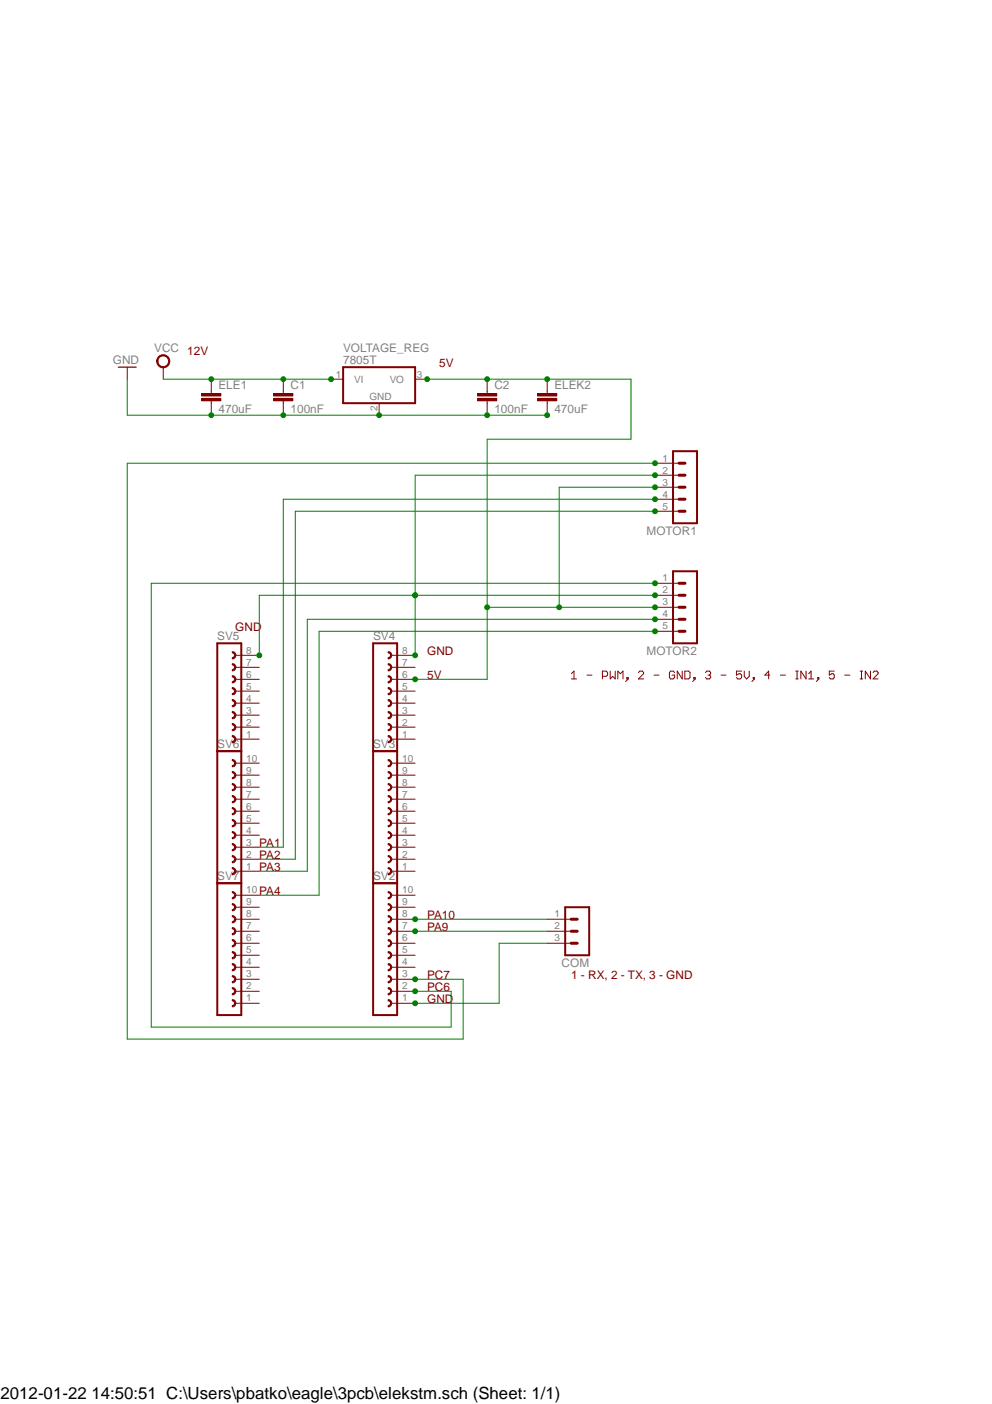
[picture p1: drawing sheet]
<svg xmlns="http://www.w3.org/2000/svg" width="210mm" height="297mm" viewBox="0 0 210 297" stroke-linecap="round" stroke-linejoin="round" font-family="sans-serif">
<g fill="none" stroke="#800000" stroke-width=".21">
<path d="M44.7 80.2v2.6M44.7 85.3v2.5M70.1 80.2h2.5M80.2 85.3v2.5M87.8 80.2h2.6M120.9 142.5l.6-.5v1.6M120.9 143.6h1.1M124.2 142.8h1.1M127.5 143.1h.8l.3-.3v-.5l-.3-.3h-.8v1.6M129.1 142v1.6l.5-.5 .6 .5v-1.6M130.7 143.6v-1.6l.6 .5 .5-.5v1.6M132.6 143.3h.3v.3h-.3z"/>
<path d="M132.9 143.6l-.5 .6M135.1 142.3l.3-.3h.5l.3 .3v.2l-1.1 1.1h1.1M138.4 142.8h1M142.7 142.3l-.2-.3h-.6l-.3 .3v1l.3 .3h.6l.2-.3v-.5h-.5M144.4 142v1.6l-1.1-1.6v1.6M144.9 142h.8l.3 .3v1l-.3 .3h-.8zM146.8 143.3h.3v.3h-.3zM147.1 143.6l-.5 .6M149.3 142.3l.3-.3h.5l.3 .3v.2l-.3 .3M149.8 142.8h.3M150.1 142.8l.3 .3v.2l-.3 .3h-.5l-.3-.3M152.6 142.8h1"/>
<path d="M156.9 142h-1.1v.8l.6-.3h.2l.3 .3v.5l-.3 .3h-.5l-.3-.3M157.5 142v1.1l.5 .5 .5-.5v-1.1M159.4 143.3h.2v.3h-.2zM159.6 143.6l-.5 .6M162.9 142.8h-1.1l.8-.8v1.6M165.1 142.8h1.1M168.4 143.6h.5M168.4 142h.5M168.7 142v1.6M170.6 142v1.6l-1.1-1.6v1.6M171.1 143.6h1.1M171.1 142.5l.5-.5v1.6"/>
<path d="M173 143.3h.3v.3h-.3zM173.3 143.6l-.6 .6M176.5 142h-1v.8l.5-.3h.3l.2 .3v.5l-.2 .3h-.6l-.2-.3M178.7 142.8h1.1M182 143.6h.5M182 142h.5M182.3 142v1.6M184.2 142v1.6l-1.1-1.6v1.6M184.7 142.3l.3-.3h.5l.3 .3v.2l-1.1 1.1h1.1"/>
</g>
<path d="M72.6 77.7h15.2v7.6h-15.2z" fill="none" stroke="#800000" stroke-width=".42"/>
<path d="M42.7 83.3h4v.5h-4z" fill-rule="evenodd" fill="#800000"/>
<path d="M42.7 83.3h4v.5h-4z" fill="none" stroke="#800000" stroke-width=".21"/>
<path d="M42.7 84.3h4v.5h-4z" fill-rule="evenodd" fill="#800000"/>
<path d="M42.7 84.3h4v.5h-4zM44.7 82.8v.5M44.7 84.8v.5M59.9 80.2v2.6M59.9 85.3v2.5" fill="none" stroke="#800000" stroke-width=".21"/>
<path d="M57.9 83.3h4.1v.5h-4.1z" fill-rule="evenodd" fill="#800000"/>
<path d="M57.9 83.3h4.1v.5h-4.1z" fill="none" stroke="#800000" stroke-width=".21"/>
<path d="M57.9 84.3h4.1v.5h-4.1z" fill-rule="evenodd" fill="#800000"/>
<path d="M57.9 84.3h4.1v.5h-4.1zM59.9 82.8v.5M59.9 84.8v.5M103.1 80.2v2.6M103.1 85.3v2.5" fill="none" stroke="#800000" stroke-width=".21"/>
<path d="M101 83.3h4.1v.5h-4.1z" fill-rule="evenodd" fill="#800000"/>
<path d="M101 83.3h4.1v.5h-4.1z" fill="none" stroke="#800000" stroke-width=".21"/>
<path d="M101 84.3h4.1v.5h-4.1z" fill-rule="evenodd" fill="#800000"/>
<path d="M101 84.3h4.1v.5h-4.1zM103.1 82.8v.5M103.1 84.8v.5M115.8 80.2v2.6M115.8 85.3v2.5" fill="none" stroke="#800000" stroke-width=".21"/>
<path d="M113.7 83.3h4.1v.5h-4.1z" fill-rule="evenodd" fill="#800000"/>
<path d="M113.7 83.3h4.1v.5h-4.1z" fill="none" stroke="#800000" stroke-width=".21"/>
<path d="M113.7 84.3h4.1v.5h-4.1z" fill-rule="evenodd" fill="#800000"/>
<path d="M113.7 84.3h4.1v.5h-4.1zM115.8 82.8v.5M115.8 84.8v.5M82.8 212.3h5M82.8 209.7h5M82.8 207.2h5" fill="none" stroke="#800000" stroke-width=".21"/>
<path d="M79 214.8h5" fill="none" stroke="#800000" stroke-width=".42"/>
<path d="M82.1 206.4a.76 .76 0 0 1 .8 .8 .76 .76 0 0 1-.8 .7v-.2a.51 .51 0 0 0 .5-.5 .51 .51 0 0 0-.5-.5z" fill-rule="evenodd" fill="#800000"/>
<path d="M82.1 206.4a.76 .76 0 0 1 .8 .8 .76 .76 0 0 1-.8 .7v-.2a.51 .51 0 0 0 .5-.5 .51 .51 0 0 0-.5-.5z" fill="none" stroke="#800000" stroke-width=".21"/>
<path d="M82.1 209a.76 .76 0 0 1 .8 .7 .76 .76 0 0 1-.8 .8v-.3a.51 .51 0 0 0 .5-.5 .51 .51 0 0 0-.5-.5z" fill-rule="evenodd" fill="#800000"/>
<path d="M82.1 209a.76 .76 0 0 1 .8 .7 .76 .76 0 0 1-.8 .8v-.3a.51 .51 0 0 0 .5-.5 .51 .51 0 0 0-.5-.5z" fill="none" stroke="#800000" stroke-width=".21"/>
<path d="M82.1 211.5a.76 .76 0 0 1 .8 .8 .76 .76 0 0 1-.8 .7v-.2a.51 .51 0 0 0 .5-.5 .51 .51 0 0 0-.5-.5z" fill-rule="evenodd" fill="#800000"/>
<path d="M82.1 211.5a.76 .76 0 0 1 .8 .8 .76 .76 0 0 1-.8 .7v-.2a.51 .51 0 0 0 .5-.5 .51 .51 0 0 0-.5-.5zM82.8 204.6h5M82.8 202.1h5" fill="none" stroke="#800000" stroke-width=".21"/>
<path d="M82.1 201.3a.76 .76 0 0 1 .8 .8 .76 .76 0 0 1-.8 .8v-.3a.51 .51 0 0 0 .5-.5 .51 .51 0 0 0-.5-.5z" fill-rule="evenodd" fill="#800000"/>
<path d="M82.1 201.3a.76 .76 0 0 1 .8 .8 .76 .76 0 0 1-.8 .8v-.3a.51 .51 0 0 0 .5-.5 .51 .51 0 0 0-.5-.5z" fill="none" stroke="#800000" stroke-width=".21"/>
<path d="M82.1 203.9a.76 .76 0 0 1 .8 .7 .76 .76 0 0 1-.8 .8v-.3a.51 .51 0 0 0 .5-.5 .51 .51 0 0 0-.5-.5z" fill-rule="evenodd" fill="#800000"/>
<path d="M82.8 199.6h5M82.8 197h5M82.8 194.5h5M82.1 203.9a.76 .76 0 0 1 .8 .7 .76 .76 0 0 1-.8 .8v-.3a.51 .51 0 0 0 .5-.5 .51 .51 0 0 0-.5-.5z" fill="none" stroke="#800000" stroke-width=".21"/>
<path d="M82.1 193.7a.76 .76 0 0 1 .8 .8 .76 .76 0 0 1-.8 .7v-.2a.51 .51 0 0 0 .5-.5 .51 .51 0 0 0-.5-.5z" fill-rule="evenodd" fill="#800000"/>
<path d="M82.1 193.7a.76 .76 0 0 1 .8 .8 .76 .76 0 0 1-.8 .7v-.2a.51 .51 0 0 0 .5-.5 .51 .51 0 0 0-.5-.5z" fill="none" stroke="#800000" stroke-width=".21"/>
<path d="M82.1 196.3a.76 .76 0 0 1 .8 .7 .76 .76 0 0 1-.8 .8v-.3a.51 .51 0 0 0 .5-.5 .51 .51 0 0 0-.5-.5z" fill-rule="evenodd" fill="#800000"/>
<path d="M82.1 196.3a.76 .76 0 0 1 .8 .7 .76 .76 0 0 1-.8 .8v-.3a.51 .51 0 0 0 .5-.5 .51 .51 0 0 0-.5-.5z" fill="none" stroke="#800000" stroke-width=".21"/>
<path d="M82.1 198.8a.76 .76 0 0 1 .8 .8 .76 .76 0 0 1-.8 .7v-.2a.51 .51 0 0 0 .5-.5 .51 .51 0 0 0-.5-.5z" fill-rule="evenodd" fill="#800000"/>
<path d="M82.1 198.8a.76 .76 0 0 1 .8 .8 .76 .76 0 0 1-.8 .7v-.2a.51 .51 0 0 0 .5-.5 .51 .51 0 0 0-.5-.5zM82.8 191.9h5M82.8 189.4h5" fill="none" stroke="#800000" stroke-width=".21"/>
<path d="M79 214.8v-27.9h5v27.9" fill="none" stroke="#800000" stroke-width=".42"/>
<path d="M82.1 188.6a.76 .76 0 0 1 .8 .8 .76 .76 0 0 1-.8 .8v-.3a.51 .51 0 0 0 .6-.5 .51 .51 0 0 0-.6-.5z" fill-rule="evenodd" fill="#800000"/>
<path d="M82.1 188.6a.76 .76 0 0 1 .8 .8 .76 .76 0 0 1-.8 .8v-.3a.51 .51 0 0 0 .6-.5 .51 .51 0 0 0-.6-.5z" fill="none" stroke="#800000" stroke-width=".21"/>
<path d="M82.1 191.2a.76 .76 0 0 1 .8 .7 .76 .76 0 0 1-.8 .8v-.3a.51 .51 0 0 0 .5-.5 .51 .51 0 0 0-.5-.5z" fill-rule="evenodd" fill="#800000"/>
<path d="M82.8 179.2h5M82.1 191.2a.76 .76 0 0 1 .8 .7 .76 .76 0 0 1-.8 .8v-.3a.51 .51 0 0 0 .5-.5 .51 .51 0 0 0-.5-.5zM82.8 184.3h5M82.8 181.8h5" fill="none" stroke="#800000" stroke-width=".21"/>
<path d="M79 186.9h5" fill="none" stroke="#800000" stroke-width=".42"/>
<path d="M82.1 178.5a.76 .76 0 0 1 .8 .7 .76 .76 0 0 1-.8 .8v-.3a.51 .51 0 0 0 .6-.5 .51 .51 0 0 0-.6-.5z" fill-rule="evenodd" fill="#800000"/>
<path d="M82.1 178.5a.76 .76 0 0 1 .8 .7 .76 .76 0 0 1-.8 .8v-.3a.51 .51 0 0 0 .6-.5 .51 .51 0 0 0-.6-.5z" fill="none" stroke="#800000" stroke-width=".21"/>
<path d="M82.1 181a.76 .76 0 0 1 .8 .8 .76 .76 0 0 1-.8 .7v-.2a.51 .51 0 0 0 .6-.5 .51 .51 0 0 0-.6-.5z" fill-rule="evenodd" fill="#800000"/>
<path d="M82.1 181a.76 .76 0 0 1 .8 .8 .76 .76 0 0 1-.8 .7v-.2a.51 .51 0 0 0 .6-.5 .51 .51 0 0 0-.6-.5z" fill="none" stroke="#800000" stroke-width=".21"/>
<path d="M82.1 183.6a.76 .76 0 0 1 .8 .7 .76 .76 0 0 1-.8 .8v-.3a.51 .51 0 0 0 .6-.5 .51 .51 0 0 0-.6-.5z" fill-rule="evenodd" fill="#800000"/>
<path d="M82.8 176.7h5M82.8 174.2h5M82.1 183.6a.76 .76 0 0 1 .8 .7 .76 .76 0 0 1-.8 .8v-.3a.51 .51 0 0 0 .6-.5 .51 .51 0 0 0-.6-.5z" fill="none" stroke="#800000" stroke-width=".21"/>
<path d="M82.1 173.4a.76 .76 0 0 1 .8 .8 .76 .76 0 0 1-.8 .7v-.2a.51 .51 0 0 0 .6-.5 .51 .51 0 0 0-.6-.5z" fill-rule="evenodd" fill="#800000"/>
<path d="M82.1 173.4a.76 .76 0 0 1 .8 .8 .76 .76 0 0 1-.8 .7v-.2a.51 .51 0 0 0 .6-.5 .51 .51 0 0 0-.6-.5z" fill="none" stroke="#800000" stroke-width=".21"/>
<path d="M82.1 175.9a.76 .76 0 0 1 .8 .8 .76 .76 0 0 1-.8 .8v-.3a.51 .51 0 0 0 .6-.5 .51 .51 0 0 0-.6-.5z" fill-rule="evenodd" fill="#800000"/>
<path d="M82.1 175.9a.76 .76 0 0 1 .8 .8 .76 .76 0 0 1-.8 .8v-.3a.51 .51 0 0 0 .6-.5 .51 .51 0 0 0-.6-.5zM82.8 171.6h5M82.8 169.1h5M82.8 166.5h5" fill="none" stroke="#800000" stroke-width=".21"/>
<path d="M82.1 165.8a.76 .76 0 0 1 .8 .7 .76 .76 0 0 1-.8 .8v-.3a.51 .51 0 0 0 .6-.5 .51 .51 0 0 0-.6-.5z" fill-rule="evenodd" fill="#800000"/>
<path d="M82.1 165.8a.76 .76 0 0 1 .8 .7 .76 .76 0 0 1-.8 .8v-.3a.51 .51 0 0 0 .6-.5 .51 .51 0 0 0-.6-.5z" fill="none" stroke="#800000" stroke-width=".21"/>
<path d="M82.1 168.3a.76 .76 0 0 1 .8 .8 .76 .76 0 0 1-.8 .7v-.2a.51 .51 0 0 0 .6-.5 .51 .51 0 0 0-.6-.5z" fill-rule="evenodd" fill="#800000"/>
<path d="M82.1 168.3a.76 .76 0 0 1 .8 .8 .76 .76 0 0 1-.8 .7v-.2a.51 .51 0 0 0 .6-.5 .51 .51 0 0 0-.6-.5z" fill="none" stroke="#800000" stroke-width=".21"/>
<path d="M82.1 170.9a.76 .76 0 0 1 .8 .7 .76 .76 0 0 1-.8 .8v-.3a.51 .51 0 0 0 .6-.5 .51 .51 0 0 0-.6-.5z" fill-rule="evenodd" fill="#800000"/>
<path d="M82.1 170.9a.76 .76 0 0 1 .8 .7 .76 .76 0 0 1-.8 .8v-.3a.51 .51 0 0 0 .6-.5 .51 .51 0 0 0-.6-.5zM82.8 164h5M82.8 161.5h5" fill="none" stroke="#800000" stroke-width=".21"/>
<path d="M79 186.9v-28h5v28" fill="none" stroke="#800000" stroke-width=".42"/>
<path d="M82.1 160.7a.76 .76 0 0 1 .8 .8 .76 .76 0 0 1-.8 .7v-.2a.51 .51 0 0 0 .6-.5 .51 .51 0 0 0-.6-.5z" fill-rule="evenodd" fill="#800000"/>
<path d="M82.1 160.7a.76 .76 0 0 1 .8 .8 .76 .76 0 0 1-.8 .7v-.2a.51 .51 0 0 0 .6-.5 .51 .51 0 0 0-.6-.5z" fill="none" stroke="#800000" stroke-width=".21"/>
<path d="M82.1 163.2a.76 .76 0 0 1 .8 .8 .76 .76 0 0 1-.8 .8v-.3a.51 .51 0 0 0 .6-.5 .51 .51 0 0 0-.6-.5z" fill-rule="evenodd" fill="#800000"/>
<path d="M82.8 156.4h5M82.8 153.8h5M82.8 151.3h5M82.1 163.2a.76 .76 0 0 1 .8 .8 .76 .76 0 0 1-.8 .8v-.3a.51 .51 0 0 0 .6-.5 .51 .51 0 0 0-.6-.5z" fill="none" stroke="#800000" stroke-width=".21"/>
<path d="M79 158.9h5" fill="none" stroke="#800000" stroke-width=".42"/>
<path d="M82.1 150.5a.76 .76 0 0 1 .8 .8 .76 .76 0 0 1-.8 .8v-.3a.51 .51 0 0 0 .6-.5 .51 .51 0 0 0-.6-.5z" fill-rule="evenodd" fill="#800000"/>
<path d="M82.1 150.5a.76 .76 0 0 1 .8 .8 .76 .76 0 0 1-.8 .8v-.3a.51 .51 0 0 0 .6-.5 .51 .51 0 0 0-.6-.5z" fill="none" stroke="#800000" stroke-width=".21"/>
<path d="M82.1 153.1a.76 .76 0 0 1 .8 .7 .76 .76 0 0 1-.8 .8v-.3a.51 .51 0 0 0 .6-.5 .51 .51 0 0 0-.6-.5z" fill-rule="evenodd" fill="#800000"/>
<path d="M82.1 153.1a.76 .76 0 0 1 .8 .7 .76 .76 0 0 1-.8 .8v-.3a.51 .51 0 0 0 .6-.5 .51 .51 0 0 0-.6-.5z" fill="none" stroke="#800000" stroke-width=".21"/>
<path d="M82.1 155.6a.76 .76 0 0 1 .8 .8 .76 .76 0 0 1-.8 .7v-.2a.51 .51 0 0 0 .6-.5 .51 .51 0 0 0-.6-.5z" fill-rule="evenodd" fill="#800000"/>
<path d="M82.1 155.6a.76 .76 0 0 1 .8 .8 .76 .76 0 0 1-.8 .7v-.2a.51 .51 0 0 0 .6-.5 .51 .51 0 0 0-.6-.5zM82.8 148.8h5M82.8 146.2h5" fill="none" stroke="#800000" stroke-width=".21"/>
<path d="M82.1 145.5a.76 .76 0 0 1 .8 .7 .76 .76 0 0 1-.8 .8v-.3a.51 .51 0 0 0 .6-.5 .51 .51 0 0 0-.6-.5z" fill-rule="evenodd" fill="#800000"/>
<path d="M82.1 145.5a.76 .76 0 0 1 .8 .7 .76 .76 0 0 1-.8 .8v-.3a.51 .51 0 0 0 .6-.5 .51 .51 0 0 0-.6-.5z" fill="none" stroke="#800000" stroke-width=".21"/>
<path d="M82.1 148a.76 .76 0 0 1 .8 .8 .76 .76 0 0 1-.8 .7v-.2a.51 .51 0 0 0 .6-.5 .51 .51 0 0 0-.6-.5z" fill-rule="evenodd" fill="#800000"/>
<path d="M82.8 138.6h5M82.1 148a.76 .76 0 0 1 .8 .8 .76 .76 0 0 1-.8 .7v-.2a.51 .51 0 0 0 .6-.5 .51 .51 0 0 0-.6-.5zM82.8 143.7h5M82.8 141.2h5" fill="none" stroke="#800000" stroke-width=".21"/>
<path d="M82.1 137.9a.76 .76 0 0 1 .8 .7 .76 .76 0 0 1-.8 .8v-.3a.51 .51 0 0 0 .5-.5 .51 .51 0 0 0-.5-.5z" fill-rule="evenodd" fill="#800000"/>
<path d="M82.1 137.9a.76 .76 0 0 1 .8 .7 .76 .76 0 0 1-.8 .8v-.3a.51 .51 0 0 0 .5-.5 .51 .51 0 0 0-.5-.5z" fill="none" stroke="#800000" stroke-width=".21"/>
<path d="M82.1 140.4a.76 .76 0 0 1 .8 .8 .76 .76 0 0 1-.8 .7v-.2a.51 .51 0 0 0 .5-.5 .51 .51 0 0 0-.5-.5z" fill-rule="evenodd" fill="#800000"/>
<path d="M82.1 140.4a.76 .76 0 0 1 .8 .8 .76 .76 0 0 1-.8 .7v-.2a.51 .51 0 0 0 .5-.5 .51 .51 0 0 0-.5-.5z" fill="none" stroke="#800000" stroke-width=".21"/>
<path d="M82.1 143a.76 .76 0 0 1 .8 .7 .76 .76 0 0 1-.8 .8v-.3a.51 .51 0 0 0 .5-.5 .51 .51 0 0 0-.5-.5z" fill-rule="evenodd" fill="#800000"/>
<path d="M49.8 156.4h5.1M49.8 153.8h5.1M49.8 151.3h5.1M82.1 143a.76 .76 0 0 1 .8 .7 .76 .76 0 0 1-.8 .8v-.3a.51 .51 0 0 0 .5-.5 .51 .51 0 0 0-.5-.5z" fill="none" stroke="#800000" stroke-width=".21"/>
<path d="M46 158.9h5.1M79 158.9v-22.8h5v22.8" fill="none" stroke="#800000" stroke-width=".42"/>
<path d="M49.1 150.5a.76 .76 0 0 1 .8 .8 .76 .76 0 0 1-.8 .8v-.3a.51 .51 0 0 0 .5-.5 .51 .51 0 0 0-.5-.5z" fill-rule="evenodd" fill="#800000"/>
<path d="M49.1 150.5a.76 .76 0 0 1 .8 .8 .76 .76 0 0 1-.8 .8v-.3a.51 .51 0 0 0 .5-.5 .51 .51 0 0 0-.5-.5z" fill="none" stroke="#800000" stroke-width=".21"/>
<path d="M49.1 153.1a.76 .76 0 0 1 .8 .7 .76 .76 0 0 1-.8 .8v-.3a.51 .51 0 0 0 .5-.5 .51 .51 0 0 0-.5-.5z" fill-rule="evenodd" fill="#800000"/>
<path d="M49.1 153.1a.76 .76 0 0 1 .8 .7 .76 .76 0 0 1-.8 .8v-.3a.51 .51 0 0 0 .5-.5 .51 .51 0 0 0-.5-.5z" fill="none" stroke="#800000" stroke-width=".21"/>
<path d="M49.1 155.6a.76 .76 0 0 1 .8 .8 .76 .76 0 0 1-.8 .7v-.2a.51 .51 0 0 0 .5-.5 .51 .51 0 0 0-.5-.5z" fill-rule="evenodd" fill="#800000"/>
<path d="M49.1 155.6a.76 .76 0 0 1 .8 .8 .76 .76 0 0 1-.8 .7v-.2a.51 .51 0 0 0 .5-.5 .51 .51 0 0 0-.5-.5zM49.8 148.8h5.1M49.8 146.2h5.1" fill="none" stroke="#800000" stroke-width=".21"/>
<path d="M49.1 145.5a.76 .76 0 0 1 .8 .7 .76 .76 0 0 1-.8 .8v-.3a.51 .51 0 0 0 .5-.5 .51 .51 0 0 0-.5-.5z" fill-rule="evenodd" fill="#800000"/>
<path d="M49.1 145.5a.76 .76 0 0 1 .8 .7 .76 .76 0 0 1-.8 .8v-.3a.51 .51 0 0 0 .5-.5 .51 .51 0 0 0-.5-.5z" fill="none" stroke="#800000" stroke-width=".21"/>
<path d="M49.1 148a.76 .76 0 0 1 .8 .8 .76 .76 0 0 1-.8 .7v-.2a.51 .51 0 0 0 .5-.5 .51 .51 0 0 0-.5-.5z" fill-rule="evenodd" fill="#800000"/>
<path d="M49.8 138.6h5.1M49.1 148a.76 .76 0 0 1 .8 .8 .76 .76 0 0 1-.8 .7v-.2a.51 .51 0 0 0 .5-.5 .51 .51 0 0 0-.5-.5zM49.8 143.7h5.1M49.8 141.2h5.1" fill="none" stroke="#800000" stroke-width=".21"/>
<path d="M49.1 137.9a.76 .76 0 0 1 .8 .7 .76 .76 0 0 1-.8 .8v-.3a.51 .51 0 0 0 .5-.5 .51 .51 0 0 0-.5-.5z" fill-rule="evenodd" fill="#800000"/>
<path d="M49.1 137.9a.76 .76 0 0 1 .8 .7 .76 .76 0 0 1-.8 .8v-.3a.51 .51 0 0 0 .5-.5 .51 .51 0 0 0-.5-.5z" fill="none" stroke="#800000" stroke-width=".21"/>
<path d="M49.1 140.4a.76 .76 0 0 1 .8 .8 .76 .76 0 0 1-.8 .7v-.2a.51 .51 0 0 0 .5-.5 .51 .51 0 0 0-.5-.5z" fill-rule="evenodd" fill="#800000"/>
<path d="M49.1 140.4a.76 .76 0 0 1 .8 .8 .76 .76 0 0 1-.8 .7v-.2a.51 .51 0 0 0 .5-.5 .51 .51 0 0 0-.5-.5z" fill="none" stroke="#800000" stroke-width=".21"/>
<path d="M49.1 143a.76 .76 0 0 1 .8 .7 .76 .76 0 0 1-.8 .8v-.3a.51 .51 0 0 0 .5-.5 .51 .51 0 0 0-.5-.5z" fill-rule="evenodd" fill="#800000"/>
<path d="M49.1 143a.76 .76 0 0 1 .8 .7 .76 .76 0 0 1-.8 .8v-.3a.51 .51 0 0 0 .5-.5 .51 .51 0 0 0-.5-.5zM49.8 179.2h5.1M49.8 184.3h5.1M49.8 181.8h5.1" fill="none" stroke="#800000" stroke-width=".21"/>
<path d="M46 158.9v-22.8h5.1v22.8M46 186.9h5.1" fill="none" stroke="#800000" stroke-width=".42"/>
<path d="M49.1 178.5a.76 .76 0 0 1 .8 .7 .76 .76 0 0 1-.8 .8v-.3a.51 .51 0 0 0 .5-.5 .51 .51 0 0 0-.5-.5z" fill-rule="evenodd" fill="#800000"/>
<path d="M49.1 178.5a.76 .76 0 0 1 .8 .7 .76 .76 0 0 1-.8 .8v-.3a.51 .51 0 0 0 .5-.5 .51 .51 0 0 0-.5-.5z" fill="none" stroke="#800000" stroke-width=".21"/>
<path d="M49.1 181a.76 .76 0 0 1 .8 .8 .76 .76 0 0 1-.8 .7v-.2a.51 .51 0 0 0 .5-.5 .51 .51 0 0 0-.5-.5z" fill-rule="evenodd" fill="#800000"/>
<path d="M49.1 181a.76 .76 0 0 1 .8 .8 .76 .76 0 0 1-.8 .7v-.2a.51 .51 0 0 0 .5-.5 .51 .51 0 0 0-.5-.5z" fill="none" stroke="#800000" stroke-width=".21"/>
<path d="M49.1 183.6a.76 .76 0 0 1 .8 .7 .76 .76 0 0 1-.8 .8v-.3a.51 .51 0 0 0 .5-.5 .51 .51 0 0 0-.5-.5z" fill-rule="evenodd" fill="#800000"/>
<path d="M49.8 176.7h5.1M49.8 174.2h5.1M49.1 183.6a.76 .76 0 0 1 .8 .7 .76 .76 0 0 1-.8 .8v-.3a.51 .51 0 0 0 .5-.5 .51 .51 0 0 0-.5-.5z" fill="none" stroke="#800000" stroke-width=".21"/>
<path d="M49.1 173.4a.76 .76 0 0 1 .8 .8 .76 .76 0 0 1-.8 .7v-.2a.51 .51 0 0 0 .5-.5 .51 .51 0 0 0-.5-.5z" fill-rule="evenodd" fill="#800000"/>
<path d="M49.1 173.4a.76 .76 0 0 1 .8 .8 .76 .76 0 0 1-.8 .7v-.2a.51 .51 0 0 0 .5-.5 .51 .51 0 0 0-.5-.5z" fill="none" stroke="#800000" stroke-width=".21"/>
<path d="M49.1 175.9a.76 .76 0 0 1 .8 .8 .76 .76 0 0 1-.8 .8v-.3a.51 .51 0 0 0 .5-.5 .51 .51 0 0 0-.5-.5z" fill-rule="evenodd" fill="#800000"/>
<path d="M49.1 175.9a.76 .76 0 0 1 .8 .8 .76 .76 0 0 1-.8 .8v-.3a.51 .51 0 0 0 .5-.5 .51 .51 0 0 0-.5-.5zM49.8 171.6h5.1M49.8 169.1h5.1M49.8 166.5h5.1" fill="none" stroke="#800000" stroke-width=".21"/>
<path d="M49.1 165.8a.76 .76 0 0 1 .8 .7 .76 .76 0 0 1-.8 .8v-.3a.51 .51 0 0 0 .5-.5 .51 .51 0 0 0-.5-.5z" fill-rule="evenodd" fill="#800000"/>
<path d="M49.1 165.8a.76 .76 0 0 1 .8 .7 .76 .76 0 0 1-.8 .8v-.3a.51 .51 0 0 0 .5-.5 .51 .51 0 0 0-.5-.5z" fill="none" stroke="#800000" stroke-width=".21"/>
<path d="M49.1 168.3a.76 .76 0 0 1 .8 .8 .76 .76 0 0 1-.8 .7v-.2a.51 .51 0 0 0 .5-.5 .51 .51 0 0 0-.5-.5z" fill-rule="evenodd" fill="#800000"/>
<path d="M49.1 168.3a.76 .76 0 0 1 .8 .8 .76 .76 0 0 1-.8 .7v-.2a.51 .51 0 0 0 .5-.5 .51 .51 0 0 0-.5-.5z" fill="none" stroke="#800000" stroke-width=".21"/>
<path d="M49.1 170.9a.76 .76 0 0 1 .8 .7 .76 .76 0 0 1-.8 .8v-.3a.51 .51 0 0 0 .5-.5 .51 .51 0 0 0-.5-.5z" fill-rule="evenodd" fill="#800000"/>
<path d="M49.1 170.9a.76 .76 0 0 1 .8 .7 .76 .76 0 0 1-.8 .8v-.3a.51 .51 0 0 0 .5-.5 .51 .51 0 0 0-.5-.5zM49.8 164h5.1M49.8 161.5h5.1" fill="none" stroke="#800000" stroke-width=".21"/>
<path d="M46 186.9v-28h5.1v28" fill="none" stroke="#800000" stroke-width=".42"/>
<path d="M49.1 160.7a.76 .76 0 0 1 .8 .8 .76 .76 0 0 1-.8 .7v-.2a.51 .51 0 0 0 .5-.5 .51 .51 0 0 0-.5-.5z" fill-rule="evenodd" fill="#800000"/>
<path d="M49.1 160.7a.76 .76 0 0 1 .8 .8 .76 .76 0 0 1-.8 .7v-.2a.51 .51 0 0 0 .5-.5 .51 .51 0 0 0-.5-.5z" fill="none" stroke="#800000" stroke-width=".21"/>
<path d="M49.1 163.2a.76 .76 0 0 1 .8 .8 .76 .76 0 0 1-.8 .8v-.3a.51 .51 0 0 0 .5-.5 .51 .51 0 0 0-.5-.5z" fill-rule="evenodd" fill="#800000"/>
<path d="M49.1 163.2a.76 .76 0 0 1 .8 .8 .76 .76 0 0 1-.8 .8v-.3a.51 .51 0 0 0 .5-.5 .51 .51 0 0 0-.5-.5zM49.8 212.3h5.1M49.8 209.7h5.1M49.8 207.2h5.1" fill="none" stroke="#800000" stroke-width=".21"/>
<path d="M46 214.8h5.1" fill="none" stroke="#800000" stroke-width=".42"/>
<path d="M49.1 206.4a.76 .76 0 0 1 .8 .8 .76 .76 0 0 1-.8 .7v-.2a.51 .51 0 0 0 .5-.5 .51 .51 0 0 0-.5-.5z" fill-rule="evenodd" fill="#800000"/>
<path d="M49.1 206.4a.76 .76 0 0 1 .8 .8 .76 .76 0 0 1-.8 .7v-.2a.51 .51 0 0 0 .5-.5 .51 .51 0 0 0-.5-.5z" fill="none" stroke="#800000" stroke-width=".21"/>
<path d="M49.1 209a.76 .76 0 0 1 .8 .7 .76 .76 0 0 1-.8 .8v-.3a.51 .51 0 0 0 .5-.5 .51 .51 0 0 0-.5-.5z" fill-rule="evenodd" fill="#800000"/>
<path d="M49.1 209a.76 .76 0 0 1 .8 .7 .76 .76 0 0 1-.8 .8v-.3a.51 .51 0 0 0 .5-.5 .51 .51 0 0 0-.5-.5z" fill="none" stroke="#800000" stroke-width=".21"/>
<path d="M49.1 211.5a.76 .76 0 0 1 .8 .8 .76 .76 0 0 1-.8 .7v-.2a.51 .51 0 0 0 .5-.5 .51 .51 0 0 0-.5-.5z" fill-rule="evenodd" fill="#800000"/>
<path d="M49.1 211.5a.76 .76 0 0 1 .8 .8 .76 .76 0 0 1-.8 .7v-.2a.51 .51 0 0 0 .5-.5 .51 .51 0 0 0-.5-.5zM49.8 204.6h5.1M49.8 202.1h5.1" fill="none" stroke="#800000" stroke-width=".21"/>
<path d="M49.1 201.3a.76 .76 0 0 1 .8 .8 .76 .76 0 0 1-.8 .8v-.3a.51 .51 0 0 0 .5-.5 .51 .51 0 0 0-.5-.5z" fill-rule="evenodd" fill="#800000"/>
<path d="M49.1 201.3a.76 .76 0 0 1 .8 .8 .76 .76 0 0 1-.8 .8v-.3a.51 .51 0 0 0 .5-.5 .51 .51 0 0 0-.5-.5z" fill="none" stroke="#800000" stroke-width=".21"/>
<path d="M49.1 203.9a.76 .76 0 0 1 .8 .7 .76 .76 0 0 1-.8 .8v-.3a.51 .51 0 0 0 .5-.5 .51 .51 0 0 0-.5-.5z" fill-rule="evenodd" fill="#800000"/>
<path d="M49.8 199.6h5.1M49.8 197h5.1M49.8 194.5h5.1M49.1 203.9a.76 .76 0 0 1 .8 .7 .76 .76 0 0 1-.8 .8v-.3a.51 .51 0 0 0 .5-.5 .51 .51 0 0 0-.5-.5z" fill="none" stroke="#800000" stroke-width=".21"/>
<path d="M49.1 193.7a.76 .76 0 0 1 .8 .8 .76 .76 0 0 1-.8 .7v-.2a.51 .51 0 0 0 .5-.5 .51 .51 0 0 0-.5-.5z" fill-rule="evenodd" fill="#800000"/>
<path d="M49.1 193.7a.76 .76 0 0 1 .8 .8 .76 .76 0 0 1-.8 .7v-.2a.51 .51 0 0 0 .5-.5 .51 .51 0 0 0-.5-.5z" fill="none" stroke="#800000" stroke-width=".21"/>
<path d="M49.1 196.3a.76 .76 0 0 1 .8 .7 .76 .76 0 0 1-.8 .8v-.3a.51 .51 0 0 0 .5-.5 .51 .51 0 0 0-.5-.5z" fill-rule="evenodd" fill="#800000"/>
<path d="M49.1 196.3a.76 .76 0 0 1 .8 .7 .76 .76 0 0 1-.8 .8v-.3a.51 .51 0 0 0 .5-.5 .51 .51 0 0 0-.5-.5z" fill="none" stroke="#800000" stroke-width=".21"/>
<path d="M49.1 198.8a.76 .76 0 0 1 .8 .8 .76 .76 0 0 1-.8 .7v-.2a.51 .51 0 0 0 .5-.5 .51 .51 0 0 0-.5-.5z" fill-rule="evenodd" fill="#800000"/>
<path d="M49.1 198.8a.76 .76 0 0 1 .8 .8 .76 .76 0 0 1-.8 .7v-.2a.51 .51 0 0 0 .5-.5 .51 .51 0 0 0-.5-.5zM49.8 191.9h5.1M49.8 189.4h5.1" fill="none" stroke="#800000" stroke-width=".21"/>
<path d="M46 214.8v-27.9h5.1v27.9" fill="none" stroke="#800000" stroke-width=".42"/>
<path d="M49.1 188.6a.76 .76 0 0 1 .8 .8 .76 .76 0 0 1-.8 .8v-.3a.51 .51 0 0 0 .5-.5 .51 .51 0 0 0-.5-.5z" fill-rule="evenodd" fill="#800000"/>
<path d="M49.1 188.6a.76 .76 0 0 1 .8 .8 .76 .76 0 0 1-.8 .8v-.3a.51 .51 0 0 0 .5-.5 .51 .51 0 0 0-.5-.5z" fill="none" stroke="#800000" stroke-width=".21"/>
<path d="M49.1 191.2a.76 .76 0 0 1 .8 .7 .76 .76 0 0 1-.8 .8v-.3a.51 .51 0 0 0 .5-.5 .51 .51 0 0 0-.5-.5z" fill-rule="evenodd" fill="#800000"/>
<g fill="none" stroke="#800000" stroke-width=".21">
<path d="M34.5 77.7v2.5M138.6 98h5.1M138.6 100.5h5.1M138.6 103.1h5.1M138.6 105.6h5.1M138.6 108.2h5.1M138.6 123.4h5.1M138.6 125.9h5.1M138.6 128.5h5.1M138.6 131h5.1M138.6 133.6h5.1M49.1 191.2a.76 .76 0 0 1 .8 .7 .76 .76 0 0 1-.8 .8v-.3a.51 .51 0 0 0 .5-.5 .51 .51 0 0 0-.5-.5z"/>
<path d="M115.8 194.5h5.1M115.8 197h5.1M115.8 199.6h5.1"/>
</g>
<path d="M142.4 95.5h5.1v15.2h-5.1zM142.4 120.9h5.1v15.2h-5.1zM119.6 191.9h5.1v10.2h-5.1z" fill="none" stroke="#800000" stroke-width=".42"/>
<g fill="none" stroke="#800000" stroke-width=".63">
<path d="M143.7 98h1.2M143.7 103.1h1.2M143.7 100.5h1.2M143.7 108.2h1.2M143.7 105.6h1.2M143.7 128.5h1.2M143.7 125.9h1.2M143.7 123.4h1.2M143.7 133.6h1.2M143.7 131h1.2M120.9 199.6h1.2M120.9 197h1.2"/>
<path d="M120.9 194.5h1.2"/>
</g>
<path d="M33.5 75.5a1.4 1.4 0 0 1 2.2 .2 1.4 1.4 0 0 1-.8 2.1 1.4 1.4 0 0 1-1.8-1.4h.3a1.13 1.13 0 0 1 1.6-1 1.13 1.13 0 0 1 .3 1.8 1.13 1.13 0 0 1-1.8-.4l-.1-.4h-.3z" fill-rule="evenodd" fill="#800000"/>
<path d="M26.9 77.7v2.5M33.5 75.5a1.4 1.4 0 0 1 2.2 .2 1.4 1.4 0 0 1-.8 2.1 1.4 1.4 0 0 1-1.8-1.4h.3a1.13 1.13 0 0 1 1.6-1 1.13 1.13 0 0 1 .3 1.8 1.13 1.13 0 0 1-1.8-.4l-.1-.4h-.3z" fill="none" stroke="#800000" stroke-width=".21"/>
<path d="M25 77.7h3.8" fill="none" stroke="#800000" stroke-width=".25"/>
<circle cx="87.8" cy="207.2" r=".51" fill="#008000"/>
<g fill="none" stroke="#008000" stroke-width=".21">
<path d="M138.6 98h-111.7v121.8h71.1v-12.6h-10.2"/>
<circle cx="87.8" cy="207.2" r=".51"/>
</g>
<circle cx="138.6" cy="98" r=".51" fill="#008000"/>
<g fill="none" stroke="#008000" stroke-width=".21">
<path d="M138.6 133.6h-71.1v55.8h-12.6"/>
<circle cx="138.6" cy="98" r=".51"/>
</g>
<circle cx="138.6" cy="133.6" r=".51" fill="#008000"/>
<g fill="none" stroke="#008000" stroke-width=".21">
<path d="M87.8 100.5v25.4h-32.9v12.7"/>
<circle cx="138.6" cy="133.6" r=".51"/>
</g>
<circle cx="54.9" cy="138.6" r=".51" fill="#008000"/>
<g fill="none" stroke="#008000" stroke-width=".21">
<path d="M87.8 100.5h50.8"/>
<circle cx="54.9" cy="138.6" r=".51"/>
</g>
<circle cx="138.6" cy="100.5" r=".51" fill="#008000"/>
<g fill="none" stroke="#008000" stroke-width=".21">
<path d="M87.8 125.9h50.8"/>
<circle cx="138.6" cy="100.5" r=".51"/>
</g>
<circle cx="87.8" cy="125.9" r=".51" fill="#008000"/>
<circle cx="87.8" cy="125.9" r=".51" fill="none" stroke="#008000" stroke-width=".21"/>
<circle cx="138.6" cy="125.9" r=".51" fill="#008000"/>
<g fill="none" stroke="#008000" stroke-width=".21">
<path d="M87.8 125.9v12.7"/>
<circle cx="138.6" cy="125.9" r=".51"/>
</g>
<circle cx="87.8" cy="138.6" r=".51" fill="#008000"/>
<circle cx="87.8" cy="138.6" r=".51" fill="none" stroke="#008000" stroke-width=".21"/>
<circle cx="87.8" cy="125.9" r=".51" fill="#008000"/>
<g fill="none" stroke="#008000" stroke-width=".21">
<path d="M105.6 199.6v12.7h-17.8"/>
<circle cx="87.8" cy="125.9" r=".51"/>
</g>
<circle cx="87.8" cy="212.3" r=".51" fill="#008000"/>
<g fill="none" stroke="#008000" stroke-width=".21">
<path d="M105.6 199.6h10.2"/>
<circle cx="87.8" cy="212.3" r=".51"/>
</g>
<circle cx="115.8" cy="87.8" r=".51" fill="#008000"/>
<g fill="none" stroke="#008000" stroke-width=".21">
<path d="M103.1 87.8h12.7"/>
<circle cx="115.8" cy="87.8" r=".51"/>
</g>
<circle cx="103.1" cy="87.8" r=".51" fill="#008000"/>
<g fill="none" stroke="#008000" stroke-width=".21">
<path d="M80.2 87.8h22.9"/>
<circle cx="103.1" cy="87.8" r=".51"/>
</g>
<circle cx="80.2" cy="87.8" r=".51" fill="#008000"/>
<g fill="none" stroke="#008000" stroke-width=".21">
<path d="M59.9 87.8h20.3"/>
<circle cx="80.2" cy="87.8" r=".51"/>
</g>
<circle cx="59.9" cy="87.8" r=".51" fill="#008000"/>
<g fill="none" stroke="#008000" stroke-width=".21">
<path d="M44.7 87.8h15.2"/>
<circle cx="59.9" cy="87.8" r=".51"/>
</g>
<circle cx="44.7" cy="87.8" r=".51" fill="#008000"/>
<g fill="none" stroke="#008000" stroke-width=".21">
<path d="M26.9 80.2v7.6h17.8"/>
<circle cx="44.7" cy="87.8" r=".51"/>
</g>
<circle cx="138.6" cy="128.5" r=".51" fill="#008000"/>
<circle cx="138.6" cy="128.5" r=".51" fill="none" stroke="#008000" stroke-width=".21"/>
<circle cx="90.4" cy="80.2" r=".51" fill="#008000"/>
<g fill="none" stroke="#008000" stroke-width=".21">
<path d="M90.4 80.2h12.7"/>
<circle cx="90.4" cy="80.2" r=".51"/>
</g>
<circle cx="103.1" cy="80.2" r=".51" fill="#008000"/>
<g fill="none" stroke="#008000" stroke-width=".21">
<path d="M103.1 80.2h12.7"/>
<circle cx="103.1" cy="80.2" r=".51"/>
</g>
<circle cx="115.8" cy="80.2" r=".51" fill="#008000"/>
<g fill="none" stroke="#008000" stroke-width=".21">
<path d="M115.8 80.2h17.7v12.7h-30.4v50.8h-15.3M118.3 103.1v25.4h-15.2"/>
<circle cx="115.8" cy="80.2" r=".51"/>
</g>
<circle cx="103.1" cy="128.5" r=".51" fill="#008000"/>
<circle cx="103.1" cy="128.5" r=".51" fill="none" stroke="#008000" stroke-width=".21"/>
<circle cx="87.8" cy="143.7" r=".51" fill="#008000"/>
<g fill="none" stroke="#008000" stroke-width=".21">
<path d="M118.3 103.1h20.3"/>
<circle cx="87.8" cy="143.7" r=".51"/>
</g>
<circle cx="138.6" cy="103.1" r=".51" fill="#008000"/>
<g fill="none" stroke="#008000" stroke-width=".21">
<path d="M118.3 128.5h20.3"/>
<circle cx="138.6" cy="103.1" r=".51"/>
</g>
<circle cx="118.3" cy="128.5" r=".51" fill="#008000"/>
<circle cx="118.3" cy="128.5" r=".51" fill="none" stroke="#008000" stroke-width=".21"/>
<circle cx="87.8" cy="197" r=".51" fill="#008000"/>
<g fill="none" stroke="#008000" stroke-width=".21">
<path d="M138.6 131h-73.6v53.3h-10.1M87.8 197h28"/>
<circle cx="87.8" cy="197" r=".51"/>
</g>
<circle cx="138.6" cy="131" r=".51" fill="#008000"/>
<g fill="none" stroke="#008000" stroke-width=".21">
<path d="M138.6 108.2h-76.1v73.6h-7.6"/>
<circle cx="138.6" cy="131" r=".51"/>
</g>
<circle cx="138.6" cy="108.2" r=".51" fill="#008000"/>
<g fill="none" stroke="#008000" stroke-width=".21">
<path d="M138.6 105.6h-78.7v73.6h-5"/>
<circle cx="138.6" cy="108.2" r=".51"/>
</g>
<circle cx="138.6" cy="105.6" r=".51" fill="#008000"/>
<circle cx="138.6" cy="105.6" r=".51" fill="none" stroke="#008000" stroke-width=".21"/>
<circle cx="70.1" cy="80.2" r=".51" fill="#008000"/>
<g fill="none" stroke="#008000" stroke-width=".21">
<path d="M59.9 80.2h10.2"/>
<circle cx="70.1" cy="80.2" r=".51"/>
</g>
<circle cx="59.9" cy="80.2" r=".51" fill="#008000"/>
<g fill="none" stroke="#008000" stroke-width=".21">
<path d="M44.7 80.2h15.2"/>
<circle cx="59.9" cy="80.2" r=".51"/>
</g>
<circle cx="44.7" cy="80.2" r=".51" fill="#008000"/>
<g fill="none" stroke="#008000" stroke-width=".21">
<path d="M34.5 80.2h10.2M32 123.4h106.6M87.8 209.7h7.7v7.6h-63.5"/>
<circle cx="44.7" cy="80.2" r=".51"/>
</g>
<circle cx="138.6" cy="123.4" r=".51" fill="#008000"/>
<g fill="none" stroke="#008000" stroke-width=".21">
<path d="M32 123.4v93.9"/>
<circle cx="138.6" cy="123.4" r=".51"/>
</g>
<circle cx="87.8" cy="209.7" r=".51" fill="#008000"/>
<g fill="none" stroke="#008000" stroke-width=".21">
<path d="M87.8 194.5h28"/>
<circle cx="87.8" cy="209.7" r=".51"/>
</g>
<circle cx="87.8" cy="194.5" r=".51" fill="#008000"/>
<circle cx="87.8" cy="194.5" r=".51" fill="none" stroke="#008000" stroke-width=".21"/>
<text font-size="3.6" x=".1" y="296">2012-01-22 14:50:51 C:\Users\pbatko\eagle\3pcb\elekstm.sch (Sheet: 1/1)</text>
<g font-size="2.5" fill="#808080">
<text x="23.9" y="77">GND</text>
<text x="32.6" y="74.5">VCC</text>
<text x="72.6" y="74.5">VOLTAGE_REG</text>
<text x="72.6" y="77.1">7805T</text>
<text x="46.2" y="82.4">ELE1</text>
<text x="61.5" y="82.4">C1</text>
<text x="104.6" y="82.4">C2</text>
<text x="117.3" y="82.4">ELEK2</text>
<text x="46.2" y="87.5">470uF</text>
<text x="61.5" y="87.5">100nF</text>
<text x="104.6" y="87.5">100nF</text>
<text x="117.3" y="87.5">470uF</text>
<text x="136.8" y="113.2">MOTOR1</text>
<text x="46" y="135.3">SV5</text>
<text x="79" y="135.3">SV4</text>
<text x="136.8" y="138.6">MOTOR2</text>
<text x="46" y="158.2">SV6</text>
<text x="79" y="158.2">SV3</text>
<text x="46" y="186.1">SV7</text>
<text x="79" y="186.1">SV2</text>
<text x="118.8" y="204.6">COM</text>
</g>
<g font-size="2.5" fill="#800000">
<text x="39.6" y="75.2">12V</text>
<text x="92.9" y="77.7">5V</text>
<text x="49.8" y="133.6">GND</text>
<text x="90.4" y="143.7">5V</text>
<text x="90.4" y="138.6">GND</text>
<text x="54.9" y="179.2">PA1</text>
<text x="54.9" y="181.8">PA2</text>
<text x="54.9" y="184.3">PA3</text>
<text x="54.9" y="189.4">PA4</text>
<text x="90.4" y="194.5">PA10</text>
<text x="90.4" y="197">PA9</text>
<text x="90.4" y="209.7">PC6</text>
<text x="90.4" y="207.2">PC7</text>
<text x="120.9" y="207.2">1 - RX, 2 - TX, 3 - GND</text>
<text x="90.4" y="212.3">GND</text>
</g>
<g font-size="2.1" fill="#808080">
<text x="71.1" y="79.9">1</text>
<text x="75" y="81">VI</text>
<text x="82.5" y="81">VO</text>
<text x="88.2" y="79.9">3</text>
<text x="78.2" y="84.5">GND</text>
<text x="79.9" y="86.9" transform="rotate(-90 79.9 86.9)">2</text>
<text x="140.2" y="97.7">1</text>
<text x="140.2" y="100.2">2</text>
<text x="140.2" y="102.7">3</text>
<text x="140.2" y="105.3">4</text>
<text x="140.2" y="107.8">5</text>
<text x="140.2" y="123">1</text>
<text x="140.2" y="125.6">2</text>
<text x="140.2" y="128.1">3</text>
<text x="140.2" y="130.6">4</text>
<text x="140.2" y="133.2">5</text>
<text x="52.1" y="143.3">6</text>
<text x="52.1" y="140.8">7</text>
<text x="52.1" y="138.3">8</text>
<text x="85.1" y="143.3">6</text>
<text x="85.1" y="140.8">7</text>
<text x="85.1" y="138.3">8</text>
<text x="52.1" y="148.4">4</text>
<text x="52.1" y="145.9">5</text>
<text x="85.1" y="148.4">4</text>
<text x="85.1" y="145.9">5</text>
<text x="52.1" y="153.5">2</text>
<text x="52.1" y="151">3</text>
<text x="85.1" y="153.5">2</text>
<text x="85.1" y="151">3</text>
<text x="52.1" y="156">1</text>
<text x="52.1" y="161.1">10</text>
<text x="85.1" y="161.1">10</text>
<text x="85.1" y="156">1</text>
<text x="52.1" y="166.2">8</text>
<text x="52.1" y="163.7">9</text>
<text x="85.1" y="166.2">8</text>
<text x="85.1" y="163.7">9</text>
<text x="52.1" y="173.8">5</text>
<text x="52.1" y="171.3">6</text>
<text x="52.1" y="168.7">7</text>
<text x="85.1" y="173.8">5</text>
<text x="85.1" y="171.3">6</text>
<text x="85.1" y="168.7">7</text>
<text x="52.1" y="178.9">3</text>
<text x="52.1" y="176.4">4</text>
<text x="85.1" y="178.9">3</text>
<text x="85.1" y="176.4">4</text>
<text x="52.1" y="184">1</text>
<text x="52.1" y="181.4">2</text>
<text x="85.1" y="184">1</text>
<text x="85.1" y="181.4">2</text>
<text x="52.1" y="191.6">9</text>
<text x="52.1" y="189">10</text>
<text x="85.1" y="191.6">9</text>
<text x="85.1" y="189">10</text>
<text x="52.1" y="196.6">7</text>
<text x="52.1" y="194.1">8</text>
<text x="85.1" y="196.6">7</text>
<text x="85.1" y="194.1">8</text>
<text x="117.3" y="194.1">1</text>
<text x="117.3" y="196.6">2</text>
<text x="52.1" y="201.7">5</text>
<text x="52.1" y="199.2">6</text>
<text x="85.1" y="201.7">5</text>
<text x="85.1" y="199.2">6</text>
<text x="117.3" y="199.2">3</text>
<text x="52.1" y="209.3">2</text>
<text x="52.1" y="206.8">3</text>
<text x="52.1" y="204.3">4</text>
<text x="85.1" y="209.3">2</text>
<text x="85.1" y="206.8">3</text>
<text x="85.1" y="204.3">4</text>
<text x="52.1" y="211.9">1</text>
<text x="85.1" y="211.9">1</text>
</g>
</svg>
